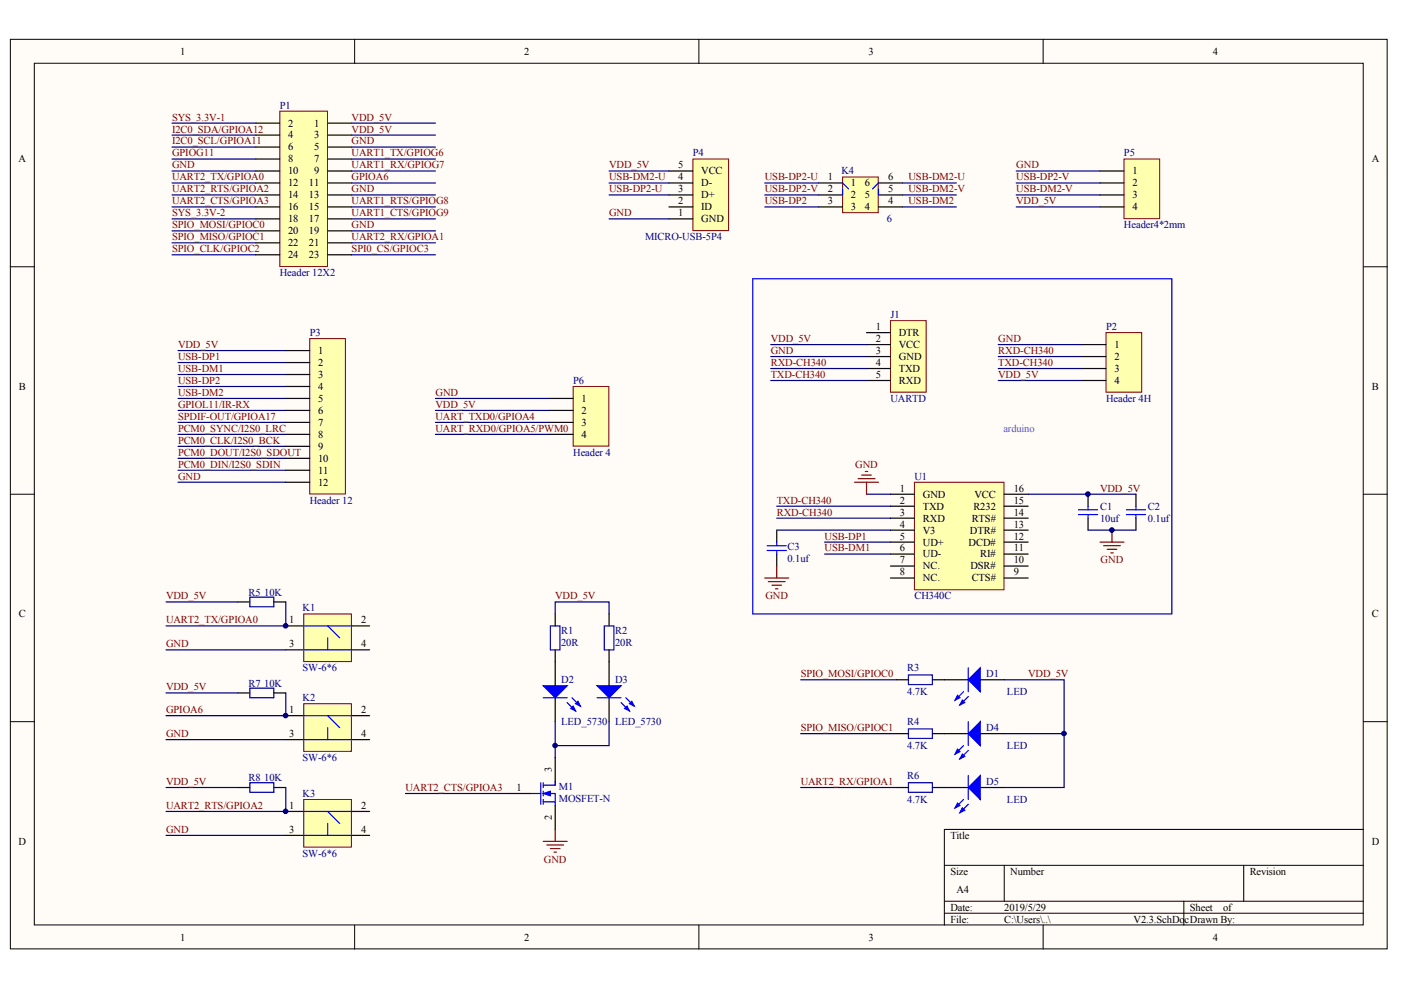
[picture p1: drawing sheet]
<svg xmlns="http://www.w3.org/2000/svg" width="297mm" height="210mm" viewBox="0 0 297 210" stroke-linecap="round" stroke-linejoin="round" font-family="sans-serif">
<g fill="#fffcf8" stroke="#000" stroke-width=".21">
<path d="M2.2 8.3h291.9v192.9h-291.9z"/>
<path d="M7.3 13.4h281.7v182.7h-281.7z"/>
</g>
<g fill="none" stroke="#000" stroke-width=".21">
<path d="M75.2 8.3v5.1M148.2 8.3v5.1M221.2 8.3v5.1M2.2 56.6h5.1M289.1 56.6h5.1M2.2 104.8h5.1M289.1 104.8h5.1M2.2 153h5.1M289.1 153h5.1M289.1 175.9h-88.9v20.3M75.2 196.2v5M148.2 196.2v5"/>
<path d="M200.2 183.5h88.9M200.2 191.1h88.9M200.2 193.6h88.9M212.9 183.5v7.6M221.2 196.2v5M251 191.1v5.1M263.7 183.5v7.6"/>
</g>
<path d="M59.3 23.6h10.1v32.9h-10.1z" fill="#ffffb0" stroke="#800000" stroke-width=".21"/>
<g fill="none" stroke="#000" stroke-width=".25">
<path d="M54.2 26.1h5.1M54.2 28.6h5.1M54.2 31.2h5.1M54.2 33.7h5.1M54.2 36.3h5.1M54.2 38.8h5.1M69.5 26.1h5.1M69.5 28.6h5.1M69.5 31.2h5.1M69.5 33.7h5.1M69.5 36.3h5.1M69.5 38.8h5.1"/>
<path d="M54.2 41.3h5.1M54.2 43.9h5.1M54.2 46.4h5.1M54.2 48.9h5.1M54.2 51.5h5.1M54.2 54h5.1M69.5 41.3h5.1M69.5 43.9h5.1M69.5 46.4h5.1M69.5 48.9h5.1M69.5 51.5h5.1M69.5 54h5.1"/>
</g>
<path d="M65.7 71.8h7.5v32.9h-7.5z" fill="#ffffb0" stroke="#800000" stroke-width=".21"/>
<path d="M60.6 74.3h5.1M60.6 76.9h5.1M60.6 79.4h5.1M60.6 81.9h5.1M60.6 84.5h5.1M60.6 87h5.1M60.6 89.6h5.1M60.6 92.1h5.1M60.6 94.6h5.1M60.6 97.2h5.1M60.6 99.7h5.1M60.6 102.2h5.1" fill="none" stroke="#000" stroke-width=".25"/>
<g fill="none" stroke="#000080" stroke-width=".25">
<path d="M36.5 26.1h17.7M36.5 28.6h17.7M36.5 31.2h17.7M36.5 33.7h17.7M36.5 36.3h17.7M36.5 38.8h17.7M74.6 26.1h17.7M74.6 28.6h17.7M74.6 31.2h17.7M74.6 33.7h17.7M74.6 36.3h17.7M74.6 38.8h17.7"/>
<path d="M36.5 41.3h17.7M36.5 43.9h17.7M36.5 46.4h17.7M36.5 48.9h17.7M36.5 51.5h17.7M36.5 54h17.7M74.6 41.3h17.7M74.6 43.9h17.7M74.6 46.4h17.7M74.6 48.9h17.7M74.6 51.5h17.7M74.6 54h17.7"/>
<path d="M37.7 74.3h22.9M37.7 76.9h22.9M37.7 79.4h22.9M37.7 81.9h22.9M37.7 84.5h22.9M37.7 87h22.9M37.7 89.6h22.9M37.7 92.1h22.9M37.7 94.6h22.9M37.7 97.2h22.9M37.7 99.7h22.9M37.7 102.2h22.9"/>
</g>
<path d="M146.9 33.7h7.6v15.2h-7.6z" fill="#ffffb0" stroke="#800000" stroke-width=".21"/>
<path d="M141.8 36.3h5.1M141.8 38.8h5.1M141.8 43.9h5.1M141.8 41.3h5.1M141.8 46.4h5.1M60.6 132.7h3.8M60.6 137.8h3.8M74.6 132.7h3.8M74.6 137.8h3.8" fill="none" stroke="#000" stroke-width=".25"/>
<path d="M129.1 36.3h12.7M129.1 38.8h12.7M129.1 41.3h12.7M129.1 46.4h12.7" fill="none" stroke="#000080" stroke-width=".25"/>
<path d="M64.4 130.2h10.1v10.1h-10.1z" fill="#ffffb0" stroke="#800000" stroke-width=".21"/>
<path d="M64.4 132.7h10.2M64.4 137.8h10.2M69.5 132.7l2.5 2.5M69.5 135.2v2.6" fill="none" stroke="#00f" stroke-width=".25"/>
<path d="M35.2 137.8h25.4M35.2 127.6h15.2" fill="none" stroke="#000080" stroke-width=".25"/>
<path d="M53 126.6h5.1v2h-5.1z" fill="none" stroke="#0000b4" stroke-width=".25"/>
<path d="M50.4 127.6h2.6M58.1 127.6h2.5M60.6 151.7h3.8M60.6 156.8h3.8M74.6 151.7h3.8M74.6 156.8h3.8" fill="none" stroke="#000" stroke-width=".25"/>
<path d="M64.4 149.2h10.1v10.1h-10.1z" fill="#ffffb0" stroke="#800000" stroke-width=".21"/>
<path d="M64.4 151.7h10.2M64.4 156.8h10.2M69.5 151.7l2.5 2.6M69.5 154.3v2.5" fill="none" stroke="#00f" stroke-width=".25"/>
<path d="M35.2 156.8h25.4M35.2 146.9h15.2" fill="none" stroke="#000080" stroke-width=".25"/>
<path d="M53 145.9h5.1v2h-5.1z" fill="none" stroke="#0000b4" stroke-width=".25"/>
<path d="M50.4 146.9h2.6M58.1 146.9h2.5M60.6 172h3.8M60.6 177.1h3.8M74.6 172h3.8M74.6 177.1h3.8" fill="none" stroke="#000" stroke-width=".25"/>
<path d="M64.4 169.5h10.1v10.1h-10.1z" fill="#ffffb0" stroke="#800000" stroke-width=".21"/>
<g fill="none" stroke="#00f" stroke-width=".25">
<path d="M115.2 147.9h5.1M120.3 149l1.7 1.7M121.3 147.9l1.7 1.8M126.6 147.9h5.1M131.7 149l1.8 1.7M132.7 147.9l1.8 1.8M204.3 146.7l-1.8 1.7M204.3 158.1l-1.8 1.8M205.3 147.7l-1.8 1.8M205.3 141.6v5.1M205.3 153v5.1M205.3 159.1l-1.8 1.8"/>
<path d="M64.4 172h10.2M64.4 177.1h10.2M69.5 172l2.5 2.6M69.5 174.6v2.5M112.6 168.2h2.1M114.7 166v4.5M115.2 168.2h2.5v2.6M115.2 170h2.5M115.2 166v1M115.2 167.7v1M115.2 169.5v1M117.7 165.7v.8h-2.5"/>
<path d="M204.3 169.5l-1.8 1.8M205.3 164.4v5.1M205.3 170.5l-1.8 1.8"/>
</g>
<g fill="none" stroke="#000080" stroke-width=".25">
<path d="M211.6 75.6h17.8M211.6 78.1h17.8M211.6 73.1h17.8M211.6 80.7h17.8M60.6 127.6v5.1h-25.4M117.7 130.2v-2.6h11.4v2.6M60.6 146.9v4.8h-25.4M117.7 153v7.6M129.1 153v5.1h-11.4M169.8 144.1h20.3M169.8 155.6h20.3M35.2 177.1h25.4"/>
<path d="M35.2 167h15.2M60.6 167v5h-25.4M86 168.2h21.6M169.8 167h20.3"/>
</g>
<path d="M116.7 132.7h2v5.1h-2zM128.1 132.7h2.1v5.1h-2.1zM192.6 143.1h5.1v2h-5.1zM192.6 154.5h5.1v2.1h-5.1zM53 166h5.1v2h-5.1zM192.6 166h5.1v2h-5.1z" fill="none" stroke="#0000b4" stroke-width=".25"/>
<g fill="none" stroke="#000" stroke-width=".25">
<path d="M117.7 130.2v2.5M117.7 137.8v7.6M129.1 130.2v2.5M129.1 137.8v7.6M117.7 147.9v5.1M129.1 147.9v5.1M190.1 144.1h2.5M190.1 155.6h2.5M197.7 144.1h7.6M197.7 155.6h7.6M207.8 144.1h5.1M207.8 155.6h5.1"/>
<path d="M50.4 167h2.6M58.1 167h2.5M107.6 168.2h5M117.7 160.6v5.1M117.7 170.8v5.1M190.1 167h2.5M197.7 167h7.6M207.8 167h5.1"/>
</g>
<g fill="#00f" stroke="#00f" stroke-width=".25">
<path d="M205.3 144.1l2.5-2.5v5.1z"/>
<path d="M203 147.4l.5 .5-1 .5z"/>
<path d="M204 148.4l.5 .6-1 .5z"/>
<path d="M205.3 155.6l2.5-2.6v5.1z"/>
<path d="M203 158.8l.5 .6-1 .5z"/>
<path d="M204 159.9l.5 .5-1 .5z"/>
<path d="M205.3 167l2.5-2.6v5.1z"/>
<path d="M203 170.3l.5 .5-1 .5z"/>
<path d="M204 171.3l.5 .5-1 .5z"/>
<path d="M115.2 145.4h5.1l-2.6 2.5z"/>
<path d="M121 150.2l.5-.5 .5 1z"/>
<path d="M122 149.2l.5-.5 .5 1z"/>
<path d="M126.6 145.4h5.1l-2.6 2.5z"/>
<path d="M132.4 150.2l.5-.5 .6 1z"/>
<path d="M133.5 149.2l.5-.5 .5 1z"/>
</g>
<path d="M115.2 168.2l1.5-.5v1z" fill="#00f" stroke="#00f" stroke-width=".21"/>
<path d="M115.2 178.4h5.1M115.9 179.2h3.6M116.7 179.9h2M117.7 175.9v2.5M117.5 180.7h.5" fill="none" stroke="#800000" stroke-width=".25"/>
<path d="M121.5 81.9h7.6v12.7h-7.6z" fill="#ffffb0" stroke="#800000" stroke-width=".21"/>
<path d="M116.4 84.5h5.1M116.4 87h5.1M116.4 89.6h5.1M116.4 92.1h5.1" fill="none" stroke="#000" stroke-width=".25"/>
<path d="M92.3 84.5h24.1M92.3 87h24.1M92.3 89.6h24.1M92.3 92.1h24.1" fill="none" stroke="#000080" stroke-width=".25"/>
<path d="M188.8 68h7.6v15.2h-7.6z" fill="#ffffb0" stroke="#800000" stroke-width=".21"/>
<path d="M183.7 73.1h5.1M183.7 78.1h5.1M183.7 75.6h5.1M183.7 70.5h5.1M183.7 80.7h5.1" fill="none" stroke="#000" stroke-width=".25"/>
<path d="M163.4 78.1h20.3M163.4 75.6h20.3M163.4 73.1h20.3M163.4 80.7h20.3" fill="none" stroke="#000080" stroke-width=".25"/>
<path d="M178.6 37.5h7.6v7.6h-7.6z" fill="#ffffb0" stroke="#800000" stroke-width=".21"/>
<path d="M173.6 38.8h5M186.3 38.8h5M173.6 41.3h5M173.6 43.9h5M186.3 41.3h5M186.3 43.9h5" fill="none" stroke="#000" stroke-width=".25"/>
<path d="M178.6 38.8l1.3 1.3M186.3 38.8l-1.3 1.3M178.6 40.1v1.2M186.3 40.1v1.2" fill="none" stroke="#00f" stroke-width=".25"/>
<path d="M162.1 38.8h11.5M191.3 38.8h11.5M162.1 41.3h11.5M162.1 43.9h11.5M191.3 41.3h11.5M191.3 43.9h11.5M212.9 144.1h12.7v22.9h-12.7M212.9 155.6h12.7" fill="none" stroke="#000080" stroke-width=".25"/>
<path d="M234.5 70.5h7.6v12.7h-7.6z" fill="#ffffb0" stroke="#800000" stroke-width=".21"/>
<path d="M229.4 73.1h5.1M229.4 75.6h5.1M229.4 78.1h5.1M229.4 80.7h5.1M164.7 112.4v2.5M164.7 117.5v2.5M230.7 104.8v2.5M230.7 109.9v2.5M240.8 104.8v2.5M240.8 109.9v2.5" fill="none" stroke="#000" stroke-width=".25"/>
<path d="M162.6 116.7h4.1M162.6 115.7h4.1M164.7 114.9v.8M164.7 116.7v.8M228.7 108.1h4M228.7 109.1h4M230.7 107.3v.8M230.7 109.1v.8M238.8 108.1h4.1M238.8 109.1h4.1M240.8 107.3v.8M240.8 109.1v.8" fill="none" stroke="#00f" stroke-width=".25"/>
<path d="M233.2 114.9h5.1M234 115.7h3.5M234.7 116.5h2.1M235.5 117.2h.5M235.8 112.4v2.5M162.1 122.6h5.1M162.9 123.3h3.6M163.7 124.1h2M164.4 124.8h.5M164.7 120v2.6" fill="none" stroke="#800000" stroke-width=".25"/>
<path d="M193.9 102.2h19v22.8h-19z" fill="#ffffb0" stroke="#800000" stroke-width=".21"/>
<g fill="none" stroke="#000" stroke-width=".25">
<path d="M188.8 104.8h5.1M188.8 107.3h5.1M188.8 109.9h5.1M188.8 112.4h5.1M188.8 114.9h5.1M188.8 117.5h5.1M212.9 104.8h5.1M212.9 107.3h5.1M212.9 109.9h5.1M212.9 112.4h5.1M212.9 114.9h5.1M212.9 117.5h5.1"/>
<path d="M188.8 120h5.1M188.8 122.6h5.1M212.9 120h5.1M212.9 122.6h5.1"/>
</g>
<path d="M164.7 107.3h24.1M164.7 109.9h24.1M164.7 112.4h24.1M174.8 114.9h14M174.8 117.5h14M183.7 104.8h5.1M218 104.8h22.8M230.7 112.4h10.1" fill="none" stroke="#000080" stroke-width=".25"/>
<path d="M183.5 100h.5M181.2 102.2h5.1M181.9 101.5h3.6M182.7 100.7h2M183.7 102.2v2.6" fill="none" stroke="#800000" stroke-width=".25"/>
<path d="M238.3 33.7h7.6v12.7h-7.6z" fill="#ffffb0" stroke="#800000" stroke-width=".21"/>
<path d="M233.2 36.3h5.1M233.2 38.8h5.1M233.2 41.3h5.1M233.2 43.9h5.1" fill="none" stroke="#000" stroke-width=".25"/>
<path d="M215.5 36.3h17.7M215.5 38.8h17.7M215.5 41.3h17.7M215.5 43.9h17.7" fill="none" stroke="#000080" stroke-width=".25"/>
<path d="M159.6 59.1h88.9v71.1h-88.9z" fill="none" stroke="#00f" stroke-width=".25"/>
<g fill="#000080" stroke="#000080" stroke-width=".21">
<circle cx="60.6" cy="172" r=".49"/>
<circle cx="60.6" cy="151.7" r=".49"/>
<circle cx="60.6" cy="132.7" r=".49"/>
<circle cx="117.7" cy="158.1" r=".48"/>
<circle cx="225.6" cy="155.5" r=".49"/>
<circle cx="230.7" cy="104.8" r=".49"/>
<circle cx="235.7" cy="112.4" r=".49"/>
</g>
<g font-size="2.2">
<text x="38.2" y="11.6">1</text>
<text x="111.2" y="11.6">2</text>
<text x="184.2" y="11.6">3</text>
<text x="257.1" y="11.6">4</text>
<text x="61.1" y="26.8">2</text>
<text x="61.1" y="29.4">4</text>
<text x="66.6" y="26.8">1</text>
<text x="66.6" y="29.4">3</text>
<text x="3.9" y="34.4">A</text>
<text x="61.1" y="31.9">6</text>
<text x="61.1" y="34.4">8</text>
<text x="66.6" y="31.9">5</text>
<text x="66.6" y="34.4">7</text>
<text x="143.8" y="35.7">5</text>
<text x="290.8" y="34.4">A</text>
<text x="61.1" y="37">10</text>
<text x="61.1" y="39.5">12</text>
<text x="65.5" y="39.5">11</text>
<text x="66.6" y="37">9</text>
<text x="143.8" y="38.2">4</text>
<text x="143.8" y="40.8">3</text>
<text x="148.7" y="37">VCC</text>
<text x="148.7" y="39.5">D-</text>
<text x="175.5" y="38.2">1</text>
<text x="175.5" y="40.8">2</text>
<text x="180.4" y="39.5">1</text>
<text x="183.4" y="39.5">6</text>
<text x="188.3" y="40.8">5</text>
<text x="188.3" y="38.2">6</text>
<text x="240.1" y="37">1</text>
<text x="240.1" y="39.5">2</text>
<text x="61.1" y="42.1">14</text>
<text x="61.1" y="44.6">16</text>
<text x="61.1" y="47.1">18</text>
<text x="65.5" y="42.1">13</text>
<text x="65.5" y="44.6">15</text>
<text x="65.5" y="47.1">17</text>
<text x="143.8" y="43.3">2</text>
<text x="143.8" y="45.9">1</text>
<text x="148.7" y="44.6">ID</text>
<text x="148.7" y="42.1">D+</text>
<text x="148.7" y="47.1">GND</text>
<text x="175.5" y="43.3">3</text>
<text x="180.4" y="42.1">2</text>
<text x="180.4" y="44.6">3</text>
<text x="183.4" y="44.6">4</text>
<text x="183.4" y="42.1">5</text>
<text x="188.3" y="43.3">4</text>
<text x="240.1" y="42.1">3</text>
<text x="240.1" y="44.6">4</text>
<text x="61.1" y="49.7">20</text>
<text x="61.1" y="52.2">22</text>
<text x="65.5" y="49.7">19</text>
<text x="65.5" y="52.2">21</text>
<text x="61.1" y="54.7">24</text>
<text x="65.5" y="54.7">23</text>
<text x="185.7" y="70">1</text>
<text x="190.6" y="71.2">DTR</text>
<text x="67.4" y="75.1">1</text>
<text x="67.4" y="77.6">2</text>
<text x="185.7" y="72.5">2</text>
<text x="185.7" y="77.6">4</text>
<text x="185.7" y="75.1">3</text>
<text x="190.6" y="73.8">VCC</text>
<text x="190.6" y="76.3">GND</text>
<text x="236.3" y="73.8">1</text>
<text x="236.3" y="76.3">2</text>
<text x="4" y="82.7">B</text>
<text x="67.4" y="80.1">3</text>
<text x="67.4" y="82.7">4</text>
<text x="185.7" y="80.1">5</text>
<text x="190.6" y="81.4">RXD</text>
<text x="190.6" y="78.9">TXD</text>
<text x="236.3" y="78.9">3</text>
<text x="236.3" y="81.4">4</text>
<text x="290.9" y="82.7">B</text>
<text x="67.4" y="85.2">5</text>
<text x="67.4" y="87.7">6</text>
<text x="123.3" y="85.2">1</text>
<text x="123.3" y="87.7">2</text>
<text x="67.4" y="90.3">7</text>
<text x="67.4" y="92.8">8</text>
<text x="67.4" y="95.4">9</text>
<text x="123.3" y="90.3">3</text>
<text x="123.3" y="92.8">4</text>
<text x="67.4" y="97.9">10</text>
<text x="67.4" y="100.4">11</text>
<text x="67.4" y="103">12</text>
<text x="190.8" y="104.2">1</text>
<text x="190.8" y="106.8">2</text>
<text x="195.7" y="105.5">GND</text>
<text x="206.6" y="105.5">VCC</text>
<text x="214.9" y="106.8">15</text>
<text x="214.9" y="104.2">16</text>
<text x="190.8" y="109.3">3</text>
<text x="190.8" y="111.9">4</text>
<text x="195.7" y="108">TXD</text>
<text x="195.7" y="110.6">RXD</text>
<text x="195.7" y="113.1">V3</text>
<text x="205.7" y="113.1">DTR#</text>
<text x="206" y="110.6">RTS#</text>
<text x="206.4" y="108">R232</text>
<text x="214.9" y="111.9">13</text>
<text x="214.9" y="109.3">14</text>
<text x="190.8" y="114.4">5</text>
<text x="190.8" y="116.9">6</text>
<text x="190.8" y="119.5">7</text>
<text x="195.7" y="115.7">UD+</text>
<text x="195.7" y="118.2">UD-</text>
<text x="205.4" y="115.7">DCD#</text>
<text x="207.8" y="118.2">RI#</text>
<text x="214.9" y="119.5">10</text>
<text x="214.9" y="116.9">11</text>
<text x="214.9" y="114.4">12</text>
<text x="190.8" y="122">8</text>
<text x="195.7" y="120.7">NC.</text>
<text x="195.7" y="123.3">NC.</text>
<text x="205.7" y="120.7">DSR#</text>
<text x="206" y="123.3">CTS#</text>
<text x="214.9" y="122">9</text>
<text x="4" y="130.9">C</text>
<text x="290.9" y="130.9">C</text>
<text x="61.3" y="132.2">1</text>
<text x="61.3" y="137.2">3</text>
<text x="76.6" y="132.2">2</text>
<text x="76.6" y="137.2">4</text>
<text x="61.3" y="151.2">1</text>
<text x="76.6" y="151.2">2</text>
<text x="61.3" y="156.3">3</text>
<text x="76.6" y="156.3">4</text>
<text x="109.5" y="167.7">1</text>
<text x="117" y="163.7" transform="rotate(-90 117 163.7)">3</text>
<text x="61.3" y="171.5">1</text>
<text x="76.6" y="171.5">2</text>
<text x="117" y="174" transform="rotate(-90 117 174)">2</text>
<text x="3.9" y="179.1">D</text>
<text x="61.3" y="176.6">3</text>
<text x="76.6" y="176.6">4</text>
<text x="201.5" y="177.8">Title</text>
<text x="290.8" y="179.1">D</text>
<text x="201.5" y="185.5">Size</text>
<text x="214.2" y="185.5">Number</text>
<text x="265" y="185.5">Revision</text>
<text x="202.8" y="189.3">A4</text>
<text x="201.5" y="193.1">Date:</text>
<text x="201.5" y="195.6">File:</text>
<text x="212.9" y="193.1">2019/5/29</text>
<text x="212.9" y="195.6">C:\Users\..\</text>
<text x="240.4" y="195.6">V2.3.SchDocDrawn By:</text>
<text x="252.3" y="193.1">Sheet</text>
<text x="259.3" y="193.1">of</text>
<text x="38.2" y="199.4">1</text>
<text x="111.2" y="199.4">2</text>
<text x="184.2" y="199.4">3</text>
<text x="257.1" y="199.4">4</text>
</g>
<g font-size="2.2" fill="#000080">
<text x="59.3" y="23">P1</text>
<text x="146.9" y="33.2">P4</text>
<text x="238.3" y="33.2">P5</text>
<text x="178.4" y="37">K4</text>
<text x="188" y="47.1">6</text>
<text x="136.8" y="50.9">MICRO-USB-5P4</text>
<text x="238.3" y="48.4">Header4*2mm</text>
<text x="59.3" y="58.6">Header 12X2</text>
<text x="65.7" y="71.2">P3</text>
<text x="188.8" y="67.4">J1</text>
<text x="234.5" y="70">P2</text>
<text x="121.5" y="81.4">P6</text>
<text x="188.8" y="85.2">UARTD</text>
<text x="234.5" y="85.2">Header 4H</text>
<text x="121.5" y="96.6">Header 4</text>
<text x="193.9" y="101.7">U1</text>
<text x="65.7" y="106.8">Header 12</text>
<text x="233.2" y="108">C1</text>
<text x="233.2" y="110.6">10uf</text>
<text x="243.4" y="108">C2</text>
<text x="243.4" y="110.6">0.1uf</text>
<text x="167" y="116.7">C3</text>
<text x="167" y="119.2">0.1uf</text>
<text x="52.7" y="126.3">R5</text>
<text x="56" y="126.3">10K</text>
<text x="64.1" y="129.6">K1</text>
<text x="193.9" y="127.1">CH340C</text>
<text x="119" y="134.4">R1</text>
<text x="119" y="137">20R</text>
<text x="130.4" y="134.4">R2</text>
<text x="130.4" y="137">20R</text>
<text x="64.1" y="142.3">SW-6*6</text>
<text x="192.4" y="142.3">R3</text>
<text x="209.1" y="143.6">D1</text>
<text x="52.7" y="145.6">R7</text>
<text x="56" y="145.6">10K</text>
<text x="64.1" y="148.7">K2</text>
<text x="119" y="144.8">D2</text>
<text x="130.4" y="144.8">D3</text>
<text x="192.4" y="147.4">4.7K</text>
<text x="213.5" y="147.4">LED</text>
<text x="119" y="153.7">LED_5730</text>
<text x="130.4" y="153.7">LED_5730</text>
<text x="192.4" y="153.7">R4</text>
<text x="209.1" y="155">D4</text>
<text x="64.1" y="161.3">SW-6*6</text>
<text x="192.4" y="158.8">4.7K</text>
<text x="213.5" y="158.8">LED</text>
<text x="52.7" y="165.7">R8</text>
<text x="56" y="165.7">10K</text>
<text x="118.5" y="167.4">M1</text>
<text x="192.4" y="165.2">R6</text>
<text x="209.1" y="166.4">D5</text>
<text x="64.1" y="169">K3</text>
<text x="118.5" y="170">MOSFET-N</text>
<text x="192.4" y="170.2">4.7K</text>
<text x="213.5" y="170.2">LED</text>
<text x="64.1" y="181.7">SW-6*6</text>
</g>
<g font-size="2.2" fill="#800000">
<text x="36.5" y="28.1">I2C0_SDA/GPIOA12</text>
<text x="36.5" y="25.6">SYS_3.3V-1</text>
<text x="74.6" y="25.6">VDD_5V</text>
<text x="74.6" y="28.1">VDD_5V</text>
<text x="36.5" y="30.6">I2C0_SCL/GPIOA11</text>
<text x="36.5" y="33.2">GPIOG11</text>
<text x="36.5" y="35.7">GND</text>
<text x="74.6" y="30.6">GND</text>
<text x="74.6" y="33.2">UART1_TX/GPIOG6</text>
<text x="74.6" y="35.7">UART1_RX/GPIOG7</text>
<text x="129.1" y="35.7">VDD_5V</text>
<text x="215.5" y="35.7">GND</text>
<text x="36.5" y="38.2">UART2_TX/GPIOA0</text>
<text x="36.5" y="40.8">UART2_RTS/GPIOA2</text>
<text x="74.6" y="38.2">GPIOA6</text>
<text x="74.6" y="40.8">GND</text>
<text x="129.1" y="40.8">USB-DP2-U</text>
<text x="129.1" y="38.2">USB-DM2-U</text>
<text x="162.1" y="40.8">USB-DP2-V</text>
<text x="162.1" y="38.2">USB-DP2-U</text>
<text x="192.6" y="40.8">USB-DM2-V</text>
<text x="192.6" y="38.2">USB-DM2-U</text>
<text x="215.5" y="40.8">USB-DM2-V</text>
<text x="215.5" y="38.2">USB-DP2-V</text>
<text x="36.5" y="43.3">UART2_CTS/GPIOA3</text>
<text x="36.5" y="45.9">SYS_3.3V-2</text>
<text x="74.6" y="43.3">UART1_RTS/GPIOG8</text>
<text x="74.6" y="45.9">UART1_CTS/GPIOG9</text>
<text x="129.1" y="45.9">GND</text>
<text x="162.1" y="43.3">USB-DP2</text>
<text x="192.6" y="43.3">USB-DM2</text>
<text x="215.5" y="43.3">VDD_5V</text>
<text x="36.5" y="48.4">SPIO_MOSI/GPIOC0</text>
<text x="36.5" y="50.9">SPIO_MISO/GPIOC1</text>
<text x="36.5" y="53.5">SPIO_CLK/GPIOC2</text>
<text x="74.6" y="48.4">GND</text>
<text x="74.6" y="50.9">UART2_RX/GPIOA1</text>
<text x="74.6" y="53.5">SPI0_CS/GPIOC3</text>
<text x="37.7" y="73.8">VDD_5V</text>
<text x="37.7" y="76.3">USB-DP1</text>
<text x="163.4" y="75.1">GND</text>
<text x="163.4" y="72.5">VDD_5V</text>
<text x="163.4" y="77.6">RXD-CH340</text>
<text x="211.6" y="72.5">GND</text>
<text x="211.6" y="75.1">RXD-CH340</text>
<text x="211.6" y="77.6">TXD-CH340</text>
<text x="37.7" y="78.9">USB-DM1</text>
<text x="37.7" y="81.4">USB-DP2</text>
<text x="37.7" y="83.9">USB-DM2</text>
<text x="92.3" y="83.9">GND</text>
<text x="163.4" y="80.1">TXD-CH340</text>
<text x="211.6" y="80.1">VDD_5V</text>
<text x="37.7" y="86.5">GPIOL11/IR-RX</text>
<text x="37.7" y="89">SPDIF-OUT/GPIOA17</text>
<text x="92.3" y="86.5">VDD_5V</text>
<text x="92.3" y="89">UART_TXD0/GPIOA4</text>
<text x="37.7" y="91.5">PCM0_SYNC/I2S0_LRC</text>
<text x="37.7" y="94.1">PCM0_CLK/I2S0_BCK</text>
<text x="92.3" y="91.5">UART_RXD0/GPIOA5/PWM0</text>
<text x="37.7" y="96.6">PCM0_DOUT/I2S0_SDOUT</text>
<text x="37.7" y="99.2">PCM0_DIN/I2S0_SDIN</text>
<text x="37.7" y="101.7">GND</text>
<text x="181.3" y="99.2">GND</text>
<text x="164.7" y="106.8">TXD-CH340</text>
<text x="233.2" y="104.2">VDD_5V</text>
<text x="164.7" y="109.3">RXD-CH340</text>
<text x="174.8" y="114.4">USB-DP1</text>
<text x="174.8" y="116.9">USB-DM1</text>
<text x="233.4" y="119.5">GND</text>
<text x="35.2" y="127.1">VDD_5V</text>
<text x="117.7" y="127.1">VDD_5V</text>
<text x="162.3" y="127.1">GND</text>
<text x="35.2" y="137.2">GND</text>
<text x="35.2" y="132.2">UART2_TX/GPIOA0</text>
<text x="169.8" y="143.6">SPIO_MOSI/GPIOC0</text>
<text x="218" y="143.6">VDD_5V</text>
<text x="35.2" y="146.4">VDD_5V</text>
<text x="35.2" y="151.2">GPIOA6</text>
<text x="169.8" y="155">SPIO_MISO/GPIOC1</text>
<text x="35.2" y="156.3">GND</text>
<text x="35.2" y="166.4">VDD_5V</text>
<text x="86" y="167.7">UART2_CTS/GPIOA3</text>
<text x="169.8" y="166.4">UART2_RX/GPIOA1</text>
<text x="35.2" y="171.5">UART2_RTS/GPIOA2</text>
<text x="35.2" y="176.6">GND</text>
<text x="115.3" y="182.9">GND</text>
</g>
<text font-size="2.2" fill="#8a20db" x="212.7" y="91.5">arduino</text>
</svg>
